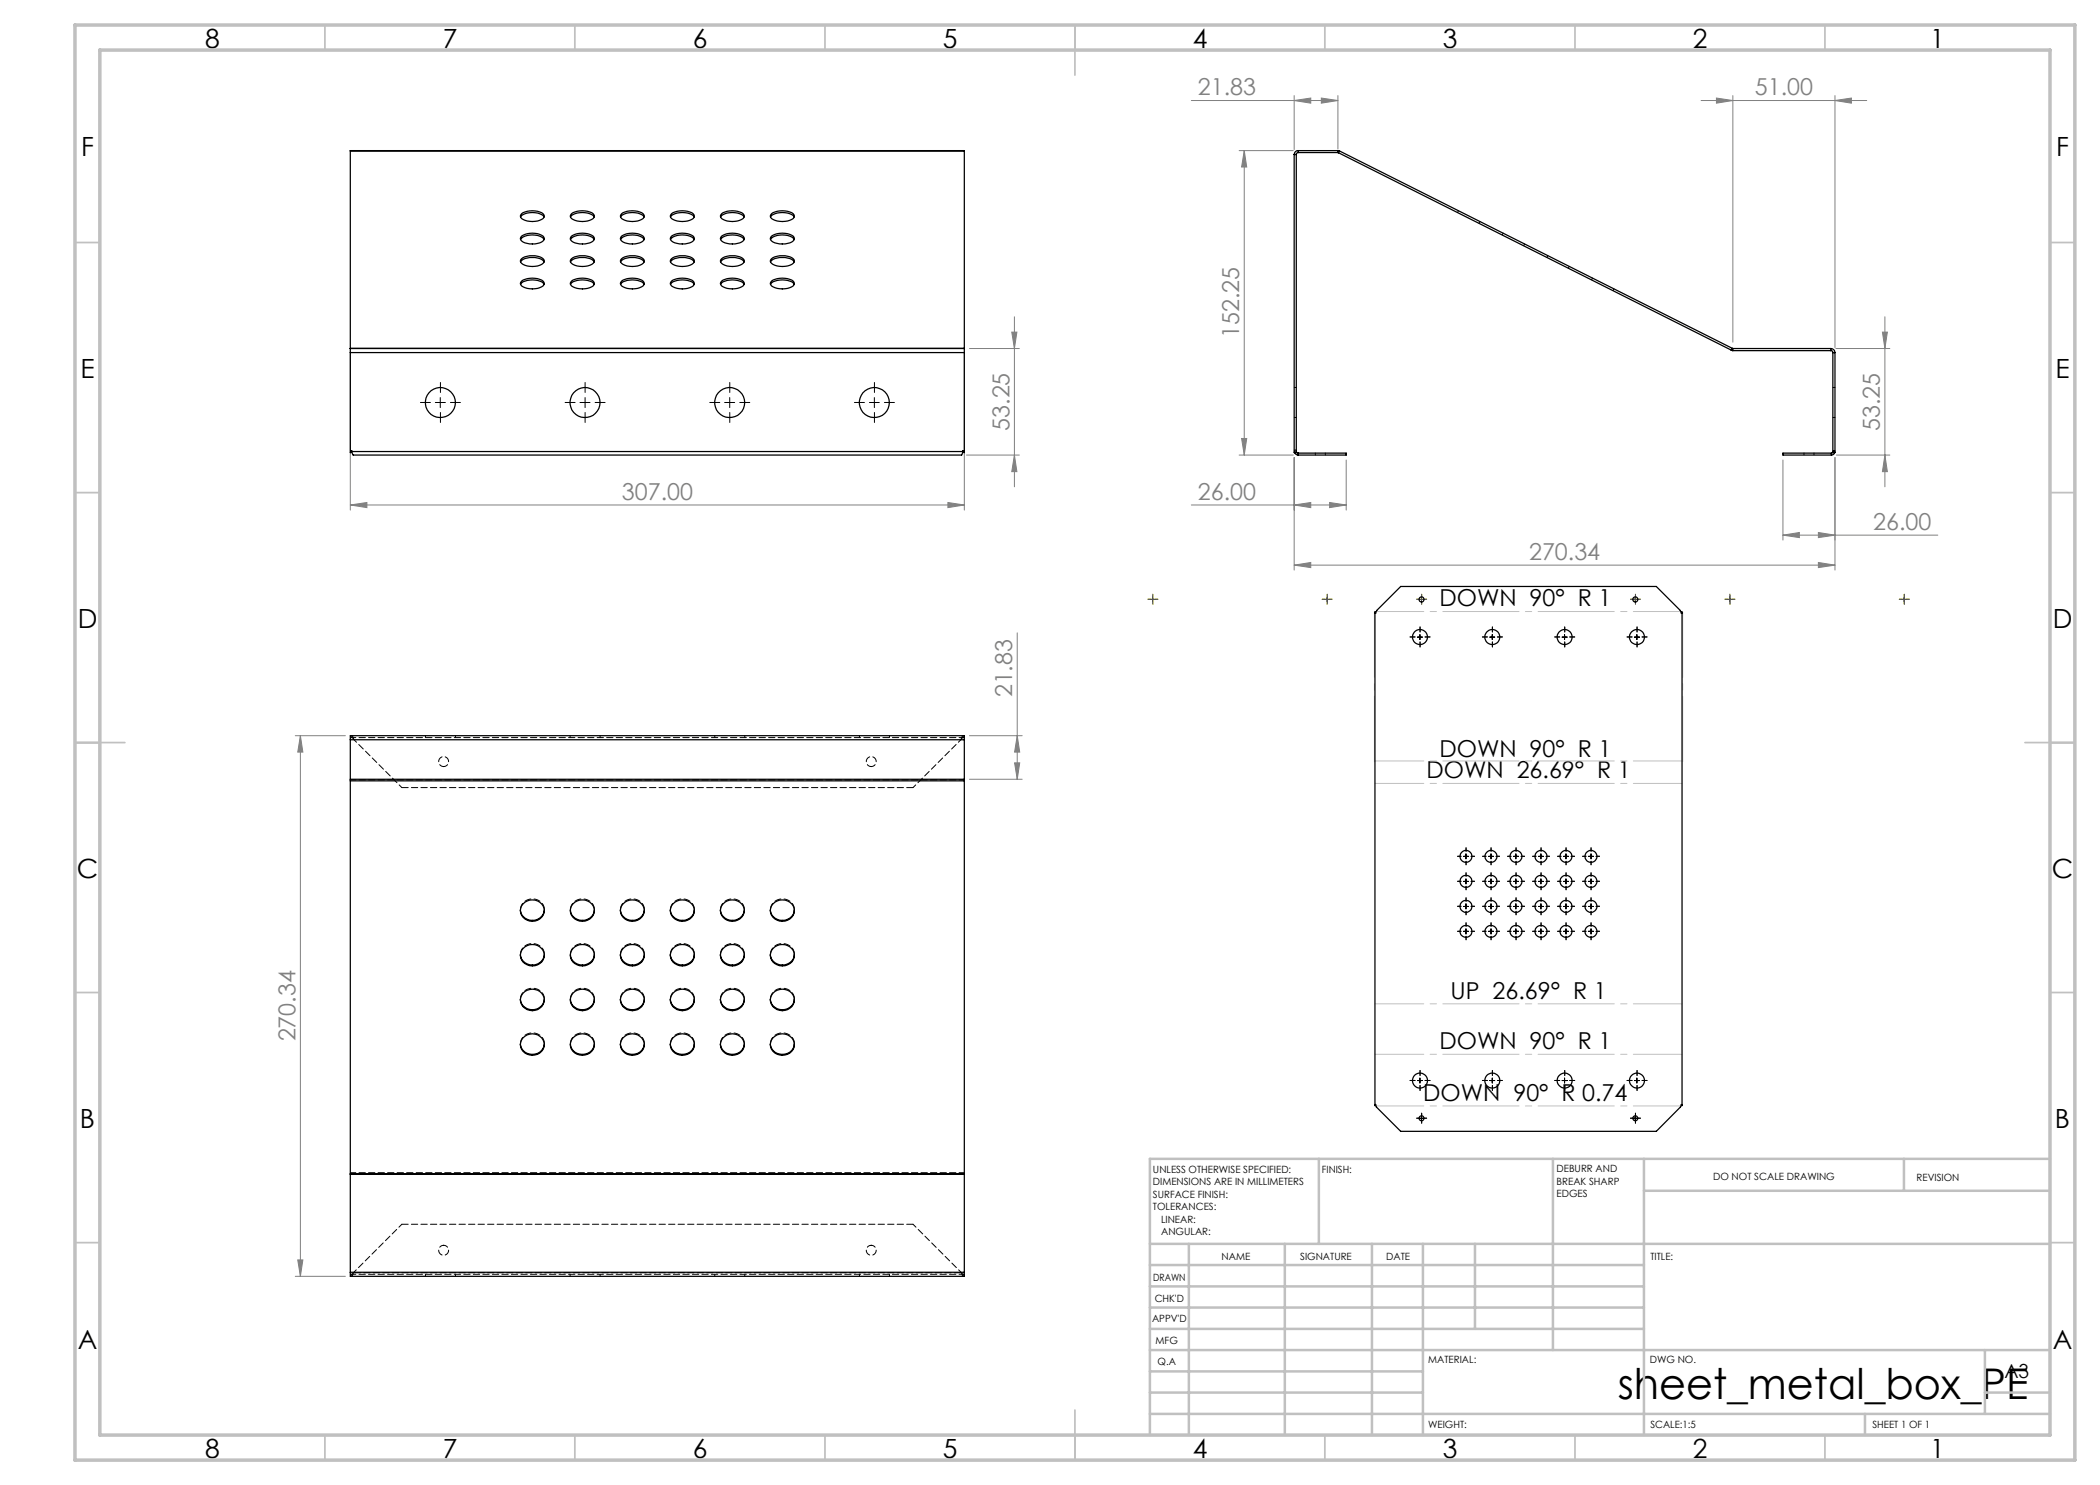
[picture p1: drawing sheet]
<svg xmlns="http://www.w3.org/2000/svg" width="420mm" height="297mm" viewBox="0 0 420 297" stroke-linecap="round" stroke-linejoin="round" font-family="sans-serif">
<g fill="none" stroke="#808080" stroke-width=".2">
<path d="M258.8 19.1v10.8M264.3 19.6l3.3 .5-3.3 .5zM267.6 19.1v10.7M343.3 19.6l3.3 .5-3.3 .5zM346.6 19.1v49.3M367 19.1v50.4M238.3 20.1h29.3M247.8 30.1h10.9M248.8 30.1v60.9M248.8 30.1l.5 3.3h-1zM258.8 20.1l3.3-.5v1zM340.2 20.1h33.1"/>
<path d="M367 20.1l3.3-.5v1zM70.1 70.7v31.3M192.9 70.7v31.3M193.9 69.7h10M202.4 66.4h1l-.5 3.3zM202.9 63.4v34M367.2 69.7h10.8M376.5 66.4h1l-.5 3.3zM377 63.4v34M193.3 91h10.6M202.9 91l.5 3.3h-1zM247.8 91h10.9"/>
<path d="M248.3 87.7h1l-.5 3.3zM258.8 91.5v22.5M269.2 92v10M356.6 92v16M367 91.5v22.5M367.3 91h10.7M377 91l.5 3.3h-1zM70.1 101l3.3-.5v1zM70.1 101h122.8M189.6 100.5l3.3 .5-3.3 .5zM238.3 101h30.9M258.8 101l3.3-.5v1z"/>
<path d="M258.8 113l3.3-.5v1zM258.8 113h108.2M265.9 100.5l3.3 .5-3.3 .5zM356.6 107l3.3-.5v1zM356.6 107h31M363.7 106.5l3.3 .5-3.3 .5zM363.7 112.5l3.3 .5-3.3 .5zM203.4 126.6v29.3M59.1 147.1h10M60.1 147.1l.5 3.3h-1.1zM60.1 147.1v108.2M193.9 147.1h10.5"/>
<path d="M193.9 155.9h10.5M202.9 152.6h1l-.5 3.3zM203.4 147.1l.5 3.3h-1zM59.1 255.3h10M59.5 252h1.1l-.5 3.3z"/>
</g>
<g fill="none" stroke="#000" stroke-width=".2" stroke-dasharray="15.2 1.3 1.3 1.3">
<path d="M88.1 78.5v-2M117 78.5v-2M146 78.5v-2M174.9 78.5v-2M86.1 80.5h-2M88.1 82.5v2M90.1 80.5h2M115 80.5h-2M117 82.5v2M119 80.5h2M144 80.5h-2M146 82.5v2"/>
<path d="M148 80.5h2M172.9 80.5h-2M174.9 82.5v2M176.9 80.5h2M283 127.4h-1M284 126.4v-1M284 128.4v1M285 127.4h1M297.5 127.4h-1M298.5 126.4v-1M298.5 128.4v1M299.5 127.4h1"/>
<path d="M311.9 127.4h-1M312.9 126.4v-1M312.9 128.4v1M313.9 127.4h1M326.4 127.4h-1M327.4 126.4v-1M327.4 128.4v1M328.4 127.4h1M292.2 171.3h-.7M292.2 176.3h-.7M293.2 170.3v-.7M293.2 172.3v.7"/>
<path d="M293.2 175.3v-.7M293.2 177.3v.7M294.2 171.3h.7M294.2 176.3h.7M297.2 176.3h-.7M297.2 171.3h-.7M298.2 175.3v-.7M298.2 177.3v.7M298.2 170.3v-.7M298.2 172.3v.7M299.2 176.3h.7M299.2 171.3h.7"/>
<path d="M302.2 176.3h-.7M302.2 171.3h-.7M303.2 175.3v-.7M303.2 177.3v.7M303.2 170.3v-.7M303.2 172.3v.7M304.2 176.3h.7M304.2 171.3h.7M307.2 176.3h-.7M307.2 171.3h-.7M308.2 175.3v-.7M308.2 177.3v.7"/>
<path d="M308.2 170.3v-.7M308.2 172.3v.7M309.2 176.3h.7M309.2 171.3h.7M312.2 171.3h-.7M312.2 176.3h-.7M313.2 170.3v-.7M313.2 172.3v.7M313.2 175.3v-.7M313.2 177.3v.7M314.2 171.3h.7M314.2 176.3h.7"/>
<path d="M317.2 171.3h-.7M317.2 176.3h-.7M318.2 170.3v-.7M318.2 172.3v.7M318.2 175.3v-.7M318.2 177.3v.7M319.2 171.3h.7M319.2 176.3h.7M292.2 186.3h-.7M292.2 181.3h-.7M293.2 185.3v-.7M293.2 187.3v.7"/>
<path d="M293.2 180.3v-.7M293.2 182.3v.7M294.2 186.3h.7M294.2 181.3h.7M297.2 186.3h-.7M297.2 181.3h-.7M298.2 185.3v-.7M298.2 187.3v.7M298.2 180.3v-.7M298.2 182.3v.7M299.2 186.3h.7M299.2 181.3h.7"/>
<path d="M302.2 186.3h-.7M302.2 181.3h-.7M303.2 185.3v-.7M303.2 187.3v.7M303.2 180.3v-.7M303.2 182.3v.7M304.2 186.3h.7M304.2 181.3h.7M307.2 186.3h-.7M307.2 181.3h-.7M308.2 185.3v-.7M308.2 187.3v.7"/>
<path d="M308.2 180.3v-.7M308.2 182.3v.7M309.2 186.3h.7M309.2 181.3h.7M312.2 186.3h-.7M312.2 181.3h-.7M313.2 185.3v-.7M313.2 187.3v.7M313.2 180.3v-.7M313.2 182.3v.7M314.2 186.3h.7M314.2 181.3h.7"/>
<path d="M317.2 186.3h-.7M317.2 181.3h-.7M318.2 185.3v-.7M318.2 187.3v.7M318.2 180.3v-.7M318.2 182.3v.7M319.2 186.3h.7M319.2 181.3h.7M283 216.1h-1M284 215.1v-1M284 217.1v1M285 216.1h1"/>
<path d="M297.5 216.1h-1M298.5 215.1v-1M298.5 217.1v1M299.5 216.1h1M311.9 216.1h-1M312.9 215.1v-1M312.9 217.1v1M313.9 216.1h1M326.4 216.1h-1M327.4 215.1v-1M327.4 217.1v1M328.4 216.1h1"/>
<path d="M283.8 223.6h-.5M284.3 223.1v-.5M284.3 224.1v.5M284.8 223.6h.5M326.6 223.6h-.5M327.1 223.1v-.5M327.1 224.1v.5M327.6 223.6h.5"/>
</g>
<g fill="none" stroke="#000" stroke-width=".2">
<path d="M88.1 79.5v2M117 79.5v2M145.9 79.5v2M174.9 79.5v2M87.1 80.5h2M116 80.5h2M144.9 80.5h2M173.9 80.5h2M283.5 127.4h1M284 126.9v1M298 127.4h.9M298.4 126.9v1"/>
<path d="M312.4 127.4h1M312.9 126.9v1M326.9 127.4h1M327.4 126.9v1M292.7 171.3h1M292.7 176.3h1M293.2 170.8v1M293.2 175.8v1M297.7 171.3h1M297.7 176.3h1M298.2 170.8v1M298.2 175.8v1"/>
<path d="M302.7 171.3h1M302.7 176.3h1M303.2 170.8v1M303.2 175.8v1M307.7 171.3h1M307.7 176.3h1M308.2 170.8v1M308.2 175.8v1M312.7 171.3h1M312.7 176.3h1M313.2 170.8v1M313.2 175.8v1"/>
<path d="M317.7 171.3h1M317.7 176.3h1M318.2 170.8v1M318.2 175.8v1M292.7 186.3h1M292.7 181.3h1M293.2 180.8v1M293.2 185.8v1M297.7 186.3h1M297.7 181.3h1M298.2 180.8v1M298.2 185.8v1"/>
<path d="M302.7 186.3h1M302.7 181.3h1M303.2 180.8v1M303.2 185.8v1M307.7 186.3h1M307.7 181.3h1M308.2 180.8v1M308.2 185.8v1M312.7 186.3h1M312.7 181.3h1M313.2 180.8v1M313.2 185.8v1"/>
<path d="M317.7 186.3h1M317.7 181.3h1M318.2 180.8v1M318.2 185.8v1M283.5 216.1h1M284 215.6v1M298 216.1h.9M298.4 215.6v1M312.4 216.1h1M312.9 215.6v1M326.9 216.1h1M327.4 215.6v1"/>
<path d="M283.8 223.7h1M284.3 223.2v1M326.6 223.7h1M327.1 223.2v1"/>
</g>
<g fill="none" stroke="#808000" stroke-width=".2" stroke-dasharray="15.2 1.3 1.3 1.3">
<path d="M230.1 119.8h-.5M230.6 119.3v-.5M231.1 119.8h.5M264.9 119.8h-.5M265.4 119.3v-.5M265.9 119.8h.5M283.8 119.8h-.5M284.3 119.3v-.5M284.8 119.8h.5M326.6 119.8h-.5M327.1 119.3v-.5M327.6 119.8h.5"/>
<path d="M345.5 119.8h-.5M346 119.3v-.5M346.5 119.8h.5M380.4 119.8h-.5M380.9 119.3v-.5M381.4 119.8h.5M230.6 120.3v.5M265.4 120.3v.5M284.3 120.3v.5M327.1 120.3v.5M346 120.3v.5M380.9 120.3v.5"/>
</g>
<path d="M230 119.9h1.1M230.5 119.4v1M264.9 119.9h1M265.4 119.4v1M283.8 119.9h1M284.3 119.4v1M326.6 119.9h1M327.1 119.4v1M345.5 119.9h1M346 119.4v1M380.3 119.9h1.1M380.8 119.4v1" fill="none" stroke="#808000" stroke-width=".2"/>
<path d="M275.3 122.3h60.9M275.2 221.2h61" fill="none" stroke="#c0c0c0" stroke-width=".2" stroke-dasharray="15.2 1.3 1.3 1.3" stroke-dashoffset="5.7"/>
<path d="M275 156.7h61.4M275 210.9h61.4M275 200.8h61.4" fill="none" stroke="#c0c0c0" stroke-width=".2" stroke-dasharray="15.2 1.3 1.3 1.3" stroke-dashoffset="5.5"/>
<path d="M274.9 122.4v29.9M336.5 122.4v29.9" fill="none" stroke="#c0c0c0" stroke-width=".2" stroke-dasharray="15.2 1.3 1.3 1.3" stroke-dashoffset="2.2"/>
<path d="M275.1 152.2h61.2" fill="none" stroke="#c0c0c0" stroke-width=".2" stroke-dasharray="15.2 1.3 1.3 1.3" stroke-dashoffset="5.6"/>
<g fill="none" stroke="#c0c0c0" stroke-width=".35">
<path d="M65 5v5M115 5v5M165 5v5M215 5v10M265 5v5M315 5v5M365 5v5M15 48.5h5M410 48.5h5M15 98.5h5M410 98.5h5M15 148.5h10"/>
<path d="M405 148.5h10M15 198.5h5M410 198.5h5M15 248.5h5M410 248.5h5M65 287v5M115 287v5M165 287v5M215 282v10M265 287v5M315 287v5M365 287v5"/>
</g>
<g fill="none" stroke="#c0c0c0" stroke-width=".5">
<path d="M263.8 231.8v17M310.6 231.8v38.2M328.8 231.8v55.2M328.8 238.2h81.2M380.8 231.8v6.4M410 231.8h-180v55.2M230 248.8h180M230 257.3h98.8M230 253h98.8M237.8 248.8v38.2M257 248.8v38.2M274.4 248.8v38.2"/>
<path d="M284.6 248.8v38.2M295 248.8v17M230 265.8h98.8M230 261.5h98.8M230 278.5h54.6M230 274.3h54.6M230 270h180M397 278.5h13M397 270v12.8M230 282.8h180M373 282.8v4.2"/>
</g>
<path d="M15 5h400v287h-400zM20 10h390v277h-390z" fill="none" stroke="#c0c0c0" stroke-width=".7"/>
<g fill="#808080">
<path d="M189.6 100.5l3.3 .5-3.3 .5zM70.1 101l3.3-.5v1zM363.7 106.5l3.3 .5-3.3 .5zM356.6 107l3.3-.5v1zM367 20.1l3.3-.5v1zM343.3 19.6l3.3 .5-3.3 .5z"/>
<path d="M248.8 30.1l.5 3.3h-1zM248.3 87.7h1l-.5 3.3z"/>
<path d="M376.5 66.4h1l-.5 3.3zM377 91l.5 3.3h-1z"/>
<path d="M202.4 66.4h1l-.5 3.3zM202.9 91l.5 3.3h-1zM203.4 147.1l.5 3.3h-1zM202.9 152.6h1l-.5 3.3zM60.1 147.1l.5 3.3h-1.1zM59.5 252h1.1l-.5 3.3z"/>
<path d="M258.8 101l3.3-.5v1zM265.9 100.5l3.3 .5-3.3 .5zM258.8 20.1l3.3-.5v1zM264.3 19.6l3.3 .5-3.3 .5zM258.8 113l3.3-.5v1zM363.7 112.5l3.3 .5-3.3 .5z"/>
</g>
<g fill="none" stroke="#000" stroke-width=".25">
<path d="M70.1 30.2h122.8M70.1 30.2v39.5M192.9 30.2v39.5M258.8 30.9v59.6h.5v-59.6M258.8 30.9h.5M259.6 30.1a.78 .78 0 0 0-.8 .8M259.6 30.5l-.2 .1-.1 .3M259.6 30.1h8M259.6 30.1v.4M259.6 30.5h8M267.6 30.1l.3 .1M267.6 30.5h.1"/>
<path d="M267.6 30.1v.4M267.7 30.5l78.6 39.5M267.9 30.2l-.2 .3M267.9 30.2l78.6 39.5M104.1 56.9a3.7 3.7 0 0 1 4.2-.5l.5 .5M104.1 52.4a3.7 3.7 0 0 1 4.2-.5l.5 .5M104.1 47.9a3.5 3.5 0 0 1 4.2-.5l.5 .5M104.1 43.4a3.6 3.6 0 0 1 4.7 0M104.3 42.8a4.2 4.2 0 0 1 4.3 0 .63 .63 0 0 1 .2 .6 .63 .63 0 0 1-.5 .5 3.8 3.8 0 0 1-4.2-.4v-.3zM104.3 56.2a4.2 4.2 0 0 1 4.3 0 .63 .63 0 0 1 .2 .7 .63 .63 0 0 1-.5 .5 3.8 3.8 0 0 1-4.2-.5v-.2zM104.3 51.7a4.2 4.2 0 0 1 4.3 0 .63 .63 0 0 1 .2 .7 .63 .63 0 0 1-.5 .5 3.8 3.8 0 0 1-4.2-.4v-.3zM104.3 47.2a3.9 3.9 0 0 1 4.5 .3 1.11 1.11 0 0 1-1.3 1.2 3.6 3.6 0 0 1-3.4-.7v-.3z"/>
<path d="M114.1 56.9a3.7 3.7 0 0 1 4.3-.5l.5 .5M114.1 52.4a3.7 3.7 0 0 1 4.3-.5l.5 .5M114.1 47.9a3.5 3.5 0 0 1 4.3-.5l.5 .5M114.1 43.4a3.7 3.7 0 0 1 4.8 0M114.3 47.2a3.9 3.9 0 0 1 4.5 .3 1.12 1.12 0 0 1-1.3 1.2 3.6 3.6 0 0 1-3.4-.7v-.3zM114.3 42.8a4.2 4.2 0 0 1 4.3 0 .63 .63 0 0 1 .3 .6 .63 .63 0 0 1-.5 .5 3.9 3.9 0 0 1-4.3-.4v-.3zM114.3 56.2a4.2 4.2 0 0 1 4.3 0 .63 .63 0 0 1 .3 .7 .63 .63 0 0 1-.5 .5 3.9 3.9 0 0 1-4.3-.5v-.2zM114.3 51.7a4.2 4.2 0 0 1 4.3 0 .63 .63 0 0 1 .3 .7 .63 .63 0 0 1-.5 .5 3.9 3.9 0 0 1-4.3-.4v-.3zM124.1 56.9a3.6 3.6 0 0 1 4.2-.5l.5 .5M124.1 52.4a3.6 3.6 0 0 1 4.2-.5l.5 .5M124.1 47.9a3.5 3.5 0 0 1 4.2-.5l.5 .5M124.1 43.4a3.6 3.6 0 0 1 4.7 0"/>
<path d="M124.3 56.2a4.2 4.2 0 0 1 4.3 0 .63 .63 0 0 1 .3 .7 .63 .63 0 0 1-.6 .5 3.8 3.8 0 0 1-4.2-.5v-.2zM124.3 47.2a3.9 3.9 0 0 1 4.5 .3 1.11 1.11 0 0 1-1.3 1.2 3.6 3.6 0 0 1-3.4-.7v-.3zM124.3 42.8a4.2 4.2 0 0 1 4.3 0 .63 .63 0 0 1 .3 .6 .63 .63 0 0 1-.6 .5 3.8 3.8 0 0 1-4.2-.4v-.3zM124.3 51.7a4.2 4.2 0 0 1 4.3 0 .63 .63 0 0 1 .3 .7 .63 .63 0 0 1-.6 .5 3.8 3.8 0 0 1-4.2-.4v-.3zM134.1 56.9a3.7 3.7 0 0 1 4.3-.5l.5 .5M134.1 52.4a3.7 3.7 0 0 1 4.3-.5l.5 .5M134.1 47.9a3.5 3.5 0 0 1 4.3-.5l.5 .5M134.1 43.4a3.7 3.7 0 0 1 4.8 0M134.3 56.2a4.2 4.2 0 0 1 4.3 0 .66 .66 0 0 1-.2 1.2 3.9 3.9 0 0 1-4.3-.5v-.2zM134.3 47.2a3.9 3.9 0 0 1 4.5 .3 1.12 1.12 0 0 1-1.3 1.2 3.6 3.6 0 0 1-3.4-.7v-.3zM134.3 42.8a4.2 4.2 0 0 1 4.3 0 .66 .66 0 0 1-.2 1.1 3.9 3.9 0 0 1-4.3-.4v-.3zM134.3 51.7a4.2 4.2 0 0 1 4.3 0 .66 .66 0 0 1-.2 1.2 3.9 3.9 0 0 1-4.3-.4v-.3z"/>
<path d="M144.1 56.9a3.6 3.6 0 0 1 4.2-.5l.5 .5M144.1 52.4a3.6 3.6 0 0 1 4.2-.5l.5 .5M144.1 47.9a3.5 3.5 0 0 1 4.2-.5l.5 .5M144.1 43.4a3.6 3.6 0 0 1 4.7 0M144.3 56.2a4.2 4.2 0 0 1 4.3 0 .63 .63 0 0 1 .3 .7 .63 .63 0 0 1-.6 .5 3.8 3.8 0 0 1-4.2-.5v-.2zM144.3 42.8a4.2 4.2 0 0 1 4.3 0 .63 .63 0 0 1 .3 .6 .63 .63 0 0 1-.6 .5 3.8 3.8 0 0 1-4.2-.4v-.3zM144.3 51.7a4.2 4.2 0 0 1 4.3 0 .63 .63 0 0 1 .3 .7 .63 .63 0 0 1-.6 .5 3.8 3.8 0 0 1-4.2-.4v-.3zM144.3 47.2a3.9 3.9 0 0 1 4.5 .3 1.12 1.12 0 0 1-1.3 1.2 3.5 3.5 0 0 1-3.4-.7v-.3zM154.1 56.9a3.7 3.7 0 0 1 4.3-.5l.4 .5M154.1 52.4a3.7 3.7 0 0 1 4.3-.5l.4 .5M154.1 47.9a3.5 3.5 0 0 1 4.3-.5l.4 .5M154.1 43.4a3.6 3.6 0 0 1 4.7 0"/>
<path d="M154.3 56.2a4.2 4.2 0 0 1 4.3 0 .66 .66 0 0 1-.2 1.2 3.9 3.9 0 0 1-4.3-.5v-.2zM154.3 42.8a4.2 4.2 0 0 1 4.3 0 .66 .66 0 0 1-.2 1.1 3.9 3.9 0 0 1-4.3-.4v-.3zM154.3 51.7a4.2 4.2 0 0 1 4.3 0 .66 .66 0 0 1-.2 1.2 3.9 3.9 0 0 1-4.3-.4v-.3zM154.3 47.2a3.9 3.9 0 0 1 4.5 .3 1.12 1.12 0 0 1-1.3 1.2 3.6 3.6 0 0 1-3.4-.7v-.3zM70.1 69.7v.8M70.1 69.7h122.8M70.1 70.5h122.8M70.1 70.5v20h.1v-.4h.1v.2M192.9 69.7v.8M192.9 69.7h.1M192.9 70.5v20l-.1-.4h-.2v.2M346.3 70l.3 .1"/>
<path d="M346.5 69.7h.1M346.5 69.7l-.2 .3M346.6 69.7h19.6M346.6 69.7v.4M346.6 70.1h19.6M366.2 69.7a.85 .85 0 0 1 .8 .8M366.2 70.1l.2 .1 .2 .3M366.2 69.7v.4M366.6 70.5h.4M366.6 70.5v20h.4v-20M70.3 90.3l.4 .7h121.6l.3-.7M70.3 90.3h122.3"/>
<path d="M258.9 90.5l.4 .4 .3 .1M259.3 90.2l.1 .3 .2 .1M259.6 90.6h9.6v.4h-9.6M259.6 90.6v.4M366.3 90.6h-9.7v.4h9.7M366.3 90.6v.4M366.6 90.3l-.3 .3M366.9 90.5l-.2 .3-.4 .2M275 122.4l.1 .3 .2-.6 4.8-4.8h51.2l4.8 4.8 .2 .6 .1-.3v98.7l-.1-.2-.2 .5-4.8 4.9h-51.2l-4.8-4.9-.2-.5-.1 .2zM70.1 148v-.9h122.8v.9M70.1 155.9v.3M70.1 148v7.9"/>
<path d="M70.1 156.2v78.5M70.1 148h122.8M70.1 155.9h122.8M70.1 156.2h122.8M192.9 155.9v.3M192.9 148v7.9M192.9 156.2v78.5M104.1 182a2.43 2.43 0 0 0 2.4 2.1 2.43 2.43 0 0 0 2.4-2.1M104.1 191a2.43 2.43 0 0 0 2.4 2 2.43 2.43 0 0 0 2.4-2M104.1 199.9a2.42 2.42 0 0 0 2.4 2.1 2.42 2.42 0 0 0 2.4-2.1M104.6 180.8a2.38 2.38 0 0 1 2.8-.7 2.38 2.38 0 0 1 1.4 2.5 2.39 2.39 0 0 1-2.8 1.6 2.39 2.39 0 0 1-1.9-2.6zM104.6 198.6a2.38 2.38 0 0 1 2.8-.6 2.38 2.38 0 0 1 1.4 2.4 2.39 2.39 0 0 1-2.8 1.7 2.39 2.39 0 0 1-1.9-2.6z"/>
<path d="M104.6 189.7a2.38 2.38 0 0 1 2.8-.7 2.38 2.38 0 0 1 1.4 2.5 2.39 2.39 0 0 1-2.8 1.7 2.39 2.39 0 0 1-1.9-2.6zM114.1 182a2.41 2.41 0 0 0 2.4 2.1 2.41 2.41 0 0 0 2.4-2.1M114.1 191a2.41 2.41 0 0 0 2.4 2 2.41 2.41 0 0 0 2.4-2M114.1 199.9a2.4 2.4 0 0 0 2.4 2.1 2.4 2.4 0 0 0 2.4-2.1M114.6 189.7a2.4 2.4 0 0 1 2.8-.6 2.4 2.4 0 0 1 1.4 2.4 2.41 2.41 0 0 1-2.8 1.7 2.41 2.41 0 0 1-1.9-2.6zM114.6 180.8a2.4 2.4 0 0 1 2.8-.7 2.4 2.4 0 0 1 1.4 2.5 2.41 2.41 0 0 1-2.8 1.6 2.41 2.41 0 0 1-1.9-2.6zM114.6 198.6a2.4 2.4 0 0 1 2.8-.6 2.4 2.4 0 0 1 1.4 2.4 2.41 2.41 0 0 1-2.8 1.7 2.41 2.41 0 0 1-1.9-2.6zM124.1 182a2.43 2.43 0 0 0 2.4 2.1 2.43 2.43 0 0 0 2.4-2.1M124.1 191a2.43 2.43 0 0 0 2.4 2 2.43 2.43 0 0 0 2.4-2M124.1 199.9a2.42 2.42 0 0 0 2.4 2.1 2.42 2.42 0 0 0 2.4-2.1M124.6 189.7a2.38 2.38 0 0 1 2.8-.7 2.38 2.38 0 0 1 1.4 2.5 2.39 2.39 0 0 1-2.8 1.7 2.39 2.39 0 0 1-1.9-2.6zM124.6 180.8a2.38 2.38 0 0 1 2.8-.7 2.38 2.38 0 0 1 1.4 2.5 2.39 2.39 0 0 1-2.8 1.6 2.39 2.39 0 0 1-1.9-2.6z"/>
<path d="M124.6 198.6a2.38 2.38 0 0 1 2.8-.6 2.38 2.38 0 0 1 1.4 2.4 2.39 2.39 0 0 1-2.8 1.7 2.39 2.39 0 0 1-1.9-2.6zM134.1 182a2.43 2.43 0 0 0 2.4 2.1 2.43 2.43 0 0 0 2.4-2.1M134.1 191a2.43 2.43 0 0 0 2.4 2 2.43 2.43 0 0 0 2.4-2M134.1 199.9a2.42 2.42 0 0 0 2.4 2.1 2.42 2.42 0 0 0 2.4-2.1M134.6 189.7a2.4 2.4 0 0 1 2.8-.6 2.4 2.4 0 0 1 1.4 2.4 2.41 2.41 0 0 1-2.8 1.7 2.41 2.41 0 0 1-1.9-2.6zM134.6 180.8a2.4 2.4 0 0 1 2.8-.7 2.4 2.4 0 0 1 1.4 2.5 2.41 2.41 0 0 1-2.8 1.6 2.41 2.41 0 0 1-1.9-2.6zM134.6 198.6a2.4 2.4 0 0 1 2.8-.6 2.4 2.4 0 0 1 1.4 2.4 2.41 2.41 0 0 1-2.8 1.7 2.41 2.41 0 0 1-1.9-2.6zM144.1 182a2.43 2.43 0 0 0 2.4 2.1 2.43 2.43 0 0 0 2.4-2.1M144.1 191a2.43 2.43 0 0 0 2.4 2 2.43 2.43 0 0 0 2.4-2M144.1 199.9a2.42 2.42 0 0 0 2.4 2.1 2.42 2.42 0 0 0 2.4-2.1M144.6 180.8a2.39 2.39 0 0 1 2.8-.7 2.39 2.39 0 0 1 1.4 2.5 2.39 2.39 0 0 1-2.8 1.6 2.39 2.39 0 0 1-1.9-2.6zM144.6 198.6a2.39 2.39 0 0 1 2.8-.6 2.39 2.39 0 0 1 1.4 2.4 2.39 2.39 0 0 1-2.8 1.7 2.39 2.39 0 0 1-1.9-2.6z"/>
<path d="M144.6 189.7a2.39 2.39 0 0 1 2.8-.6 2.39 2.39 0 0 1 1.4 2.4 2.39 2.39 0 0 1-2.8 1.7 2.39 2.39 0 0 1-1.9-2.6zM154.1 182a2.43 2.43 0 0 0 2.4 2.1 2.43 2.43 0 0 0 2.4-2.1M154.1 191a2.43 2.43 0 0 0 2.4 2 2.43 2.43 0 0 0 2.4-2M154.1 199.9a2.42 2.42 0 0 0 2.4 2.1 2.42 2.42 0 0 0 2.4-2.1M154.6 180.8a2.4 2.4 0 0 1 2.8-.7 2.4 2.4 0 0 1 1.4 2.5 2.41 2.41 0 0 1-2.8 1.6 2.41 2.41 0 0 1-1.9-2.6zM154.6 198.6a2.4 2.4 0 0 1 2.8-.6 2.4 2.4 0 0 1 1.4 2.4 2.41 2.41 0 0 1-2.8 1.7 2.41 2.41 0 0 1-1.9-2.6zM154.6 189.7a2.4 2.4 0 0 1 2.8-.6 2.4 2.4 0 0 1 1.4 2.4 2.41 2.41 0 0 1-2.8 1.7 2.41 2.41 0 0 1-1.9-2.6zM104.1 208.8a2.43 2.43 0 0 0 2.4 2.1 2.43 2.43 0 0 0 2.4-2.1M104.6 207.6a2.38 2.38 0 0 1 2.8-.7 2.38 2.38 0 0 1 1.4 2.5 2.44 2.44 0 0 1-2.6 1.7 2.44 2.44 0 0 1-2.1-2.2l.2-.9zM114.1 208.8a2.41 2.41 0 0 0 2.4 2.1 2.41 2.41 0 0 0 2.4-2.1M114.6 207.6a2.41 2.41 0 0 1 2.8-.7 2.41 2.41 0 0 1 1.4 2.5 2.46 2.46 0 0 1-2.6 1.7 2.46 2.46 0 0 1-2.1-2.2l.2-.9zM124.1 208.8a2.43 2.43 0 0 0 2.4 2.1 2.43 2.43 0 0 0 2.4-2.1"/>
<path d="M124.6 207.6a2.38 2.38 0 0 1 2.8-.7 2.38 2.38 0 0 1 1.4 2.5 2.44 2.44 0 0 1-2.6 1.7 2.44 2.44 0 0 1-2.1-2.2l.2-.9zM134.1 208.8a2.43 2.43 0 0 0 2.4 2.1 2.43 2.43 0 0 0 2.4-2.1M134.6 207.6a2.41 2.41 0 0 1 2.8-.7 2.41 2.41 0 0 1 1.4 2.5 2.46 2.46 0 0 1-2.6 1.7 2.46 2.46 0 0 1-2.1-2.2l.2-.9zM144.1 208.8a2.43 2.43 0 0 0 2.4 2.1 2.43 2.43 0 0 0 2.4-2.1M144.6 207.6a2.39 2.39 0 0 1 2.8-.7 2.39 2.39 0 0 1 1.4 2.5 2.44 2.44 0 0 1-2.6 1.7 2.44 2.44 0 0 1-2.1-2.2l.2-.9zM154.1 208.8a2.43 2.43 0 0 0 2.4 2.1 2.43 2.43 0 0 0 2.4-2.1M154.6 207.6a2.41 2.41 0 0 1 2.8-.7 2.41 2.41 0 0 1 1.4 2.5 2.46 2.46 0 0 1-2.6 1.7 2.46 2.46 0 0 1-2.1-2.2l.2-.9zM70.1 234.7v.2M70.1 234.9v19.6M70.1 234.7h122.8M70.1 234.9h122.8M192.9 234.7v.2"/>
<path d="M192.9 234.9v19.6M70.1 254.5v.8h122.8v-.8M70.1 254.5h122.8"/>
<circle cx="88.1" cy="80.5" r="3"/>
<circle cx="117" cy="80.5" r="3"/>
<circle cx="145.9" cy="80.5" r="3"/>
<circle cx="174.9" cy="80.5" r="3"/>
<circle cx="284.3" cy="119.9" r=".51"/>
<circle cx="327.1" cy="119.9" r=".51"/>
<circle cx="284" cy="127.4" r="1.51"/>
<circle cx="298.5" cy="127.4" r="1.51"/>
<circle cx="312.9" cy="127.4" r="1.51"/>
<circle cx="327.4" cy="127.4" r="1.51"/>
<circle cx="293.2" cy="176.3" r="1.2"/>
<circle cx="293.2" cy="171.3" r="1.19"/>
<circle cx="298.2" cy="176.3" r="1.2"/>
<circle cx="298.2" cy="171.3" r="1.19"/>
<circle cx="303.2" cy="176.3" r="1.2"/>
<circle cx="303.2" cy="171.3" r="1.19"/>
<circle cx="308.2" cy="176.3" r="1.2"/>
<circle cx="308.2" cy="171.3" r="1.19"/>
<circle cx="313.2" cy="176.3" r="1.2"/>
<circle cx="313.2" cy="171.3" r="1.19"/>
<circle cx="318.2" cy="176.3" r="1.2"/>
<circle cx="318.2" cy="171.3" r="1.19"/>
<circle cx="293.2" cy="181.3" r="1.2"/>
<circle cx="293.2" cy="186.3" r="1.19"/>
<circle cx="298.2" cy="181.3" r="1.2"/>
<circle cx="298.2" cy="186.3" r="1.19"/>
<circle cx="303.2" cy="181.3" r="1.2"/>
<circle cx="303.2" cy="186.3" r="1.19"/>
<circle cx="308.2" cy="181.3" r="1.2"/>
<circle cx="308.2" cy="186.3" r="1.19"/>
<circle cx="313.2" cy="181.3" r="1.2"/>
<circle cx="313.2" cy="186.3" r="1.19"/>
<circle cx="318.2" cy="181.3" r="1.2"/>
<circle cx="318.2" cy="186.3" r="1.19"/>
<circle cx="284" cy="216.1" r="1.5"/>
<circle cx="298.5" cy="216.1" r="1.5"/>
<circle cx="312.9" cy="216.1" r="1.49"/>
<circle cx="327.4" cy="216.1" r="1.49"/>
<circle cx="284.3" cy="223.7" r=".5"/>
<circle cx="327.1" cy="223.7" r=".5"/>
</g>
<path d="M70.1 147.5h122.8M70.1 156h122.8M70.1 234.5h122.8M192.9 254.9h-122.8" fill="none" stroke="#000" stroke-width=".2" stroke-dasharray="1.3 .6" stroke-dashoffset=".2"/>
<g fill="none" stroke="#000" stroke-width=".2" stroke-dasharray="1.3 .6" stroke-dashoffset="-.2">
<path d="M108.9 182a2.4 2.4 0 0 0-2.4-2.2 2.4 2.4 0 0 0-2.4 2.2M108.9 190.9a2.4 2.4 0 0 0-2.4-2.2 2.4 2.4 0 0 0-2.4 2.2M108.9 199.9a2.4 2.4 0 0 0-2.4-2.3 2.4 2.4 0 0 0-2.4 2.3M118.9 182a2.4 2.4 0 0 0-2.4-2.2 2.4 2.4 0 0 0-2.4 2.2M118.9 190.9a2.4 2.4 0 0 0-2.4-2.2 2.4 2.4 0 0 0-2.4 2.2M118.9 199.9a2.4 2.4 0 0 0-2.4-2.3 2.4 2.4 0 0 0-2.4 2.3M128.9 182a2.4 2.4 0 0 0-2.4-2.2 2.4 2.4 0 0 0-2.4 2.2M128.9 190.9a2.4 2.4 0 0 0-2.4-2.2 2.4 2.4 0 0 0-2.4 2.2M128.9 199.9a2.4 2.4 0 0 0-2.4-2.3 2.4 2.4 0 0 0-2.4 2.3M138.9 182a2.4 2.4 0 0 0-2.4-2.2 2.4 2.4 0 0 0-2.4 2.2M138.9 190.9a2.4 2.4 0 0 0-2.4-2.2 2.4 2.4 0 0 0-2.4 2.2M138.9 199.9a2.4 2.4 0 0 0-2.4-2.3 2.4 2.4 0 0 0-2.4 2.3"/>
<path d="M148.9 182a2.4 2.4 0 0 0-2.4-2.2 2.4 2.4 0 0 0-2.4 2.2M148.9 190.9a2.4 2.4 0 0 0-2.4-2.2 2.4 2.4 0 0 0-2.4 2.2M148.9 199.9a2.4 2.4 0 0 0-2.4-2.3 2.4 2.4 0 0 0-2.4 2.3M158.9 182a2.4 2.4 0 0 0-2.4-2.2 2.4 2.4 0 0 0-2.4 2.2M158.9 190.9a2.4 2.4 0 0 0-2.4-2.2 2.4 2.4 0 0 0-2.4 2.2M158.9 199.9a2.4 2.4 0 0 0-2.4-2.3 2.4 2.4 0 0 0-2.4 2.3M108.9 208.8a2.4 2.4 0 0 0-2.4-2.2 2.4 2.4 0 0 0-2.4 2.2M118.9 208.8a2.4 2.4 0 0 0-2.4-2.2 2.4 2.4 0 0 0-2.4 2.2M128.9 208.8a2.4 2.4 0 0 0-2.4-2.2 2.4 2.4 0 0 0-2.4 2.2M138.9 208.8a2.4 2.4 0 0 0-2.4-2.2 2.4 2.4 0 0 0-2.4 2.2M148.9 208.8a2.4 2.4 0 0 0-2.4-2.2 2.4 2.4 0 0 0-2.4 2.2M158.9 208.8a2.4 2.4 0 0 0-2.4-2.2 2.4 2.4 0 0 0-2.4 2.2"/>
<path d="M192.3 254.6h-121.6"/>
</g>
<g fill="none" stroke="#000" stroke-width=".2" stroke-dasharray="1.3 .6">
<path d="M291.7 42.1l-.2 .4M295.8 44.6l.2-.3M300.6 46.6l-.1 .4M304.7 49.1l.2-.3M309.6 51.1l-.2 .4M313.7 53.6l.2-.3M318.5 55.6l-.2 .4M322.6 58.1l.2-.3M259.3 77.5h-.4M367 77.5h-.4M258.9 90.2v.3M258.9 83.5h.4"/>
<path d="M259.3 90h-.4M259.3 90.2h-.4M263.1 90.6v.4M265.1 91v-.4M360.8 90.6v.4M362.8 91v-.4M366.6 90.1h.4M366.6 90.3h.4M366.6 83.5h.4M367 90.5v-.2M70.2 147.5v-.4M70.4 147.5v-.4"/>
<path d="M70.4 147.5l.4 .4M85.1 147.1v.4M91.1 147.5v-.4M114 147.1v.4M120 147.5v-.4M143 147.1v.4M149 147.5v-.4M171.9 147.1v.4M177.9 147.5v-.4M182.6 157.5h-102.2M192.2 147.9l.4-.4M192.6 147.5v-.4"/>
<path d="M192.8 147.5v-.4M104.1 181.9v.2M104.1 190.9v.1M104.1 199.8v.2M108.9 182.1v-.2M108.9 191v-.1M108.9 200v-.2M114.1 181.9v.2M114.1 190.9v.1M114.1 199.8v.2M118.9 182.1v-.2M118.9 191v-.1"/>
<path d="M118.9 200v-.2M124.1 181.9v.2M124.1 190.9v.1M124.1 199.8v.2M128.9 182.1v-.2M128.9 191v-.1M128.9 200v-.2M134.1 181.9v.2M134.1 190.9v.1M134.1 199.8v.2M138.9 182.1v-.2M138.9 191v-.1"/>
<path d="M138.9 200v-.2M144.1 181.9v.2M144.1 190.9v.1M144.1 199.8v.2M148.9 182.1v-.2M148.9 191v-.1M148.9 200v-.2M154.1 181.9v.2M154.1 190.9v.1M154.1 199.8v.2M158.9 182.1v-.2M158.9 191v-.1"/>
<path d="M158.9 200v-.2M104.1 208.7v.2M108.9 208.9v-.2M114.1 208.7v.2M118.9 208.9v-.2M124.1 208.7v.2M128.9 208.9v-.2M134.1 208.7v.2M138.9 208.9v-.2M144.1 208.7v.2M148.9 208.9v-.2M154.1 208.7v.2"/>
<path d="M158.9 208.9v-.2M70.2 254.9v.4M70.4 254.9v.4M70.7 254.6l-.3 .3M80.4 244.9h102.2M85.1 254.9v.4M91.1 255.3v-.4M114 254.9v.4M120 255.3v-.4M143 254.9v.4M149 255.3v-.4M171.9 254.9v.4"/>
<path d="M177.9 255.3v-.4M192.6 254.9v.4M192.6 254.9l-.3-.3M192.8 254.9v.4"/>
</g>
<path d="M70.4 147.1l.4 .8M80.4 157.5l-9.6-9.6M192.2 147.9l.4-.8M192.2 147.9l-9.6 9.6" fill="none" stroke="#000" stroke-width=".2" stroke-dasharray="1.3 .6" stroke-dashoffset=".5"/>
<path d="M88.7 153.3a1 1 0 0 0 .9-1.4 1 1 0 0 0-1.6-.3 1 1 0 0 0 .4 1.7h.3M174.2 153.3a1 1 0 0 0 1-1.4 1 1 0 0 0-1.7-.3 1 1 0 0 0 .4 1.7h.3M70.7 254.6l-.3 .7M70.7 254.6l9.7-9.7M88.7 249.1a1 1 0 0 1 .9 1.3 1 1 0 0 1-1.6 .3 1 1 0 0 1 .4-1.6h.3M174.2 249.1a1 1 0 0 1 1 1.3 1 1 0 0 1-1.7 .3 1 1 0 0 1 .4-1.6h.3M182.6 244.9l9.7 9.7M192.6 255.3l-.3-.7" fill="none" stroke="#000" stroke-width=".2" stroke-dasharray="1.3 .6" stroke-dashoffset=".4"/>
<text font-size="8.5" x="323.5" y="279.7">sheet_metal_box_PE</text>
<g font-size="5.3">
<text x="41" y="9.5">8</text>
<text x="88.5" y="9.5">7</text>
<text x="138.5" y="9.5">6</text>
<text x="188.5" y="9.5">5</text>
<text x="238.5" y="9.5">4</text>
<text x="288.5" y="9.5">3</text>
<text x="338.5" y="9.5">2</text>
<text x="386" y="9.5">1</text>
<text x="16.2" y="31.3">F</text>
<text x="411.2" y="31.3">F</text>
<text x="16.1" y="75.5">E</text>
<text x="411.1" y="75.5">E</text>
<text x="15.5" y="125.5">D</text>
<text x="410.5" y="125.5">D</text>
<text x="15.4" y="175.5">C</text>
<text x="410.4" y="175.5">C</text>
<text x="16" y="225.5">B</text>
<text x="411" y="225.5">B</text>
<text x="15.5" y="269.8">A</text>
<text x="410.5" y="269.8">A</text>
<text x="41" y="291.5">8</text>
<text x="88.5" y="291.5">7</text>
<text x="138.5" y="291.5">6</text>
<text x="188.5" y="291.5">5</text>
<text x="238.5" y="291.5">4</text>
<text x="288.5" y="291.5">3</text>
<text x="338.5" y="291.5">2</text>
<text x="386" y="291.5">1</text>
</g>
<g font-size="4.7" fill="#808080">
<text x="239.6" y="19.1">21.83</text>
<text x="351" y="19.1">51.00</text>
<text x="247.8" y="67.7" transform="rotate(-90 247.8 67.7)">152.25</text>
<text x="201.9" y="86.2" transform="rotate(-90 201.9 86.2)">53.25</text>
<text x="376" y="86.2" transform="rotate(-90 376 86.2)">53.25</text>
<text x="124.4" y="100">307.00</text>
<text x="239.6" y="100">26.00</text>
<text x="374.6" y="106">26.00</text>
<text x="305.8" y="112">270.34</text>
<text x="202.4" y="139.5" transform="rotate(-90 202.4 139.5)">21.83</text>
<text x="59.1" y="208.3" transform="rotate(-90 59.1 208.3)">270.34</text>
</g>
<g font-size="4.7">
<text x="287.9" y="121.3">DOWN 90° R 1</text>
<text x="285.3" y="155.7">DOWN 26.69° R 1</text>
<text x="287.9" y="151.4">DOWN 90° R 1</text>
<text x="290.1" y="199.8">UP 26.69° R 1</text>
<text x="287.9" y="209.9">DOWN 90° R 1</text>
<text x="284.6" y="220.2">DOWN 90° R 0.74</text>
</g>
<text font-size="3.9" x="400.9" y="275.5">A3</text>
<g font-size="2">
<text x="230.6" y="234.6">UNLESS OTHERWISE SPECIFIED:</text>
<text x="230.6" y="237.1">DIMENSIONS ARE IN MILLIMETERS</text>
<text x="230.6" y="239.6">SURFACE FINISH:</text>
<text x="264.4" y="234.6">FINISH:</text>
<text x="311.3" y="234.5">DEBURR AND</text>
<text x="311.3" y="237">BREAK SHARP</text>
<text x="311.3" y="239.5">EDGES</text>
<text x="342.6" y="236">DO NOT SCALE DRAWING</text>
<text x="383.3" y="236.2">REVISION</text>
<text x="230.6" y="242.1">TOLERANCES:</text>
<text x="232.2" y="244.6">LINEAR:</text>
<text x="232.2" y="247.1">ANGULAR:</text>
<text x="244.3" y="252">NAME</text>
<text x="260" y="251.9">SIGNATURE</text>
<text x="277.2" y="251.9">DATE</text>
<text x="330.1" y="251.9">TITLE:</text>
<text x="230.6" y="256.1">DRAWN</text>
<text x="230.9" y="260.3">CHK'D</text>
<text x="230.4" y="264.4">APPV'D</text>
<text x="231.1" y="268.8">MFG</text>
<text x="231.5" y="273">Q.A</text>
<text x="285.6" y="272.5">MATERIAL:</text>
<text x="330" y="272.5">DWG NO.</text>
<text x="285.6" y="285.5">WEIGHT:</text>
<text x="330.1" y="285.6">SCALE:1:5</text>
<text x="374.5" y="285.6">SHEET 1 OF 1</text>
</g>
</svg>
